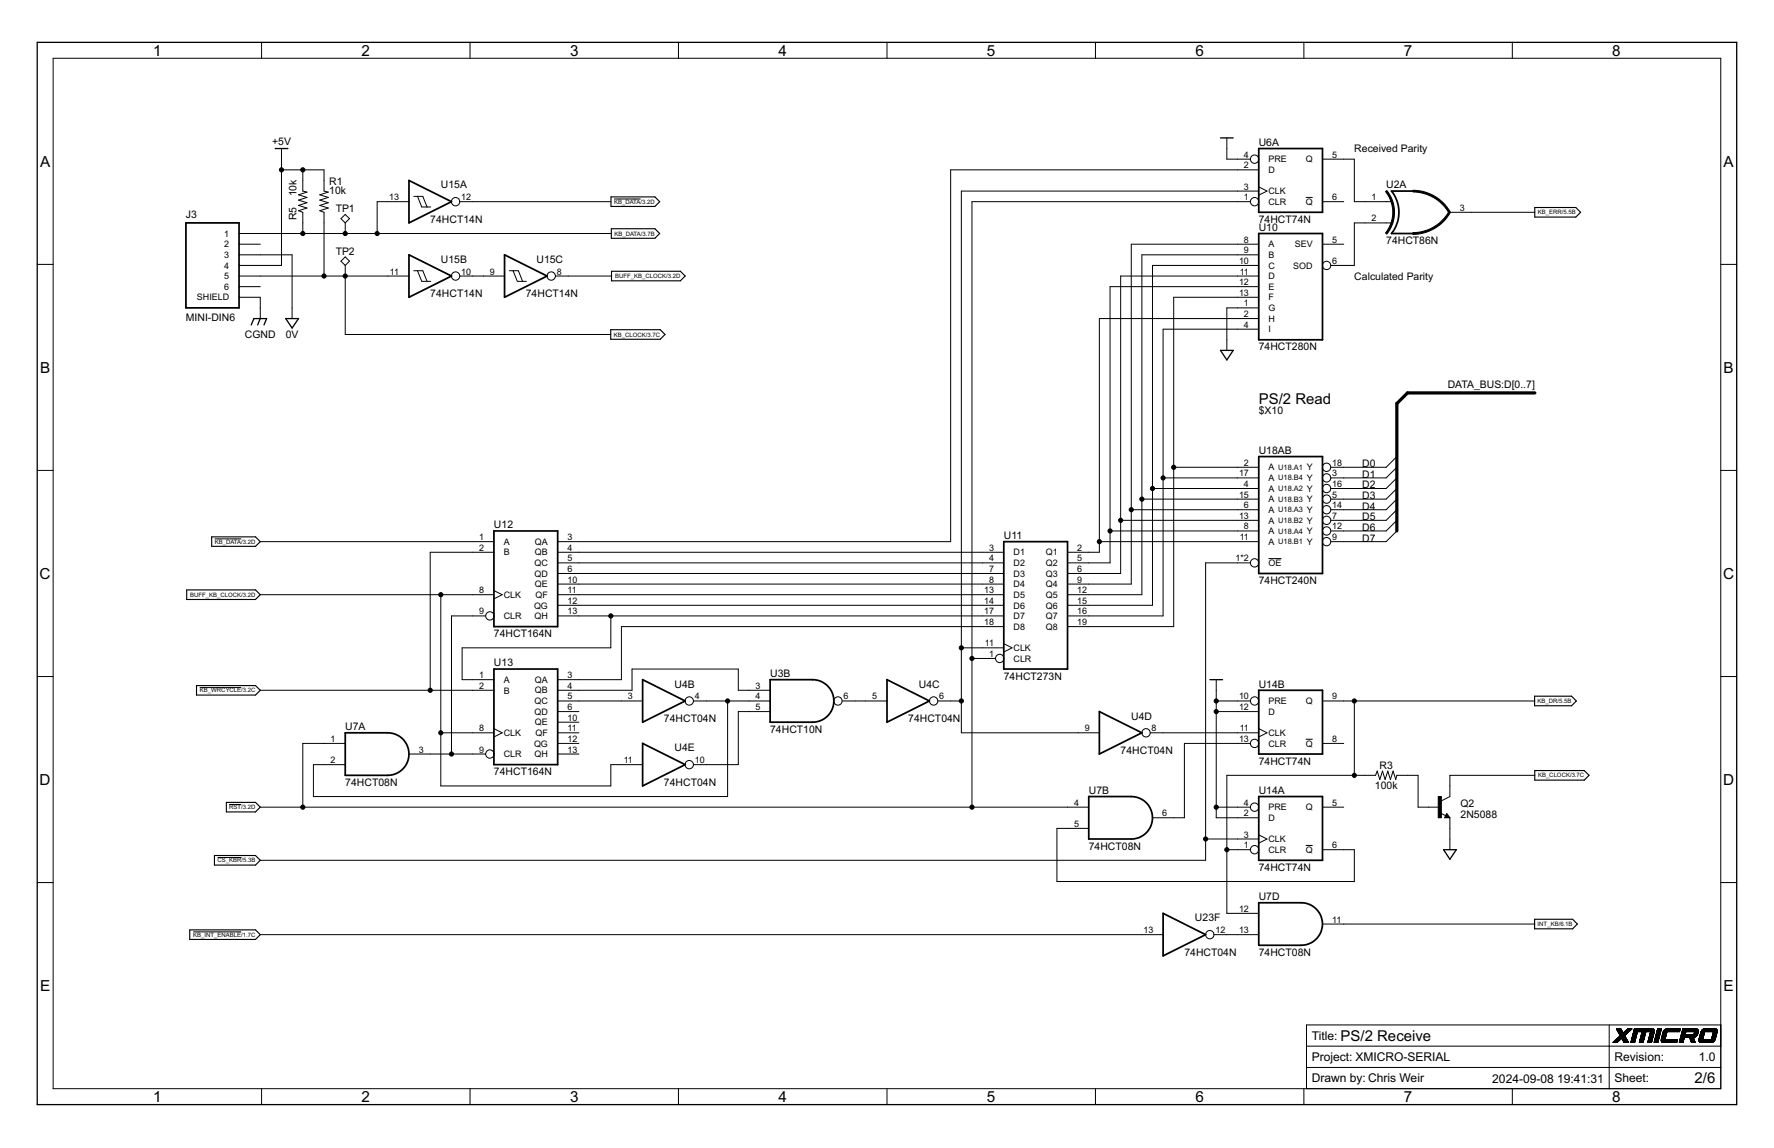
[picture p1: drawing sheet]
<svg xmlns="http://www.w3.org/2000/svg" width="432mm" height="279mm" viewBox="0 0 432 279" stroke-linecap="round" stroke-linejoin="round" font-family="sans-serif">
<g fill="none" stroke="#000" stroke-width=".24">
<path d="M12.9 14.2h405.9v250.8h-405.9zM63.7 10.3v3.9M114.4 10.3v3.9M165.1 10.3v3.9M215.9 10.3v3.9M266.6 10.3v3.9M317.4 10.3v3.9M368.1 10.3v3.9M68.5 36.2v28.4h-10.3M298.6 33.6v5.1h5.8M321.9 38.7h7.7v10.4h9.1M58.2 59.4h5.2"/>
<path d="M58.2 56.8h90.5M68.5 41.3h10.4v5.2l1 .3-2.1 .6 2.1 .6-2.1 .7 2.1 .6-2.1 .7 2.1 .6-2.1 .7 1.1 .4v15.5M73.7 41.3v5.2l1 .3-2 .6 2 .6-2 .7 2 .6-2 .7 2 .6-2 .7 1 .4v5.1M83 53.2l1-1 1.1 1-1.1 1.1zM84 54.3v2.5M99.5 49.1h-7.7v7.7M100.7 47.8h2.2l1 2.6M101.6 47.8l1.1 2.6h2.1M111.9 49.1h36.8M149.5 48.4h6.4M304.4 49.1h-67.8v147.3M306.4 41.3h-75v90.5h-95.7"/>
<path d="M306.4 45.5l2 1-2 1M306.4 46.5h-72.4v131.9h33.6M306.4 59.4h-31v82.8h-15.6M317.8 48h1.7M321.9 49.1h5.2M321.9 59.4h5.2M338.7 54.3h-9.1v10.3h-5.7M352.9 51.7h20.7M9.1 64.3h3.8M58.2 62h12.9v15.5M58.2 67.2h41.3M58.2 69.8h5.2"/>
<path d="M58.2 72.3h5.2v5.2M83 63.6l1-1.1 1.1 1.1-1.1 1zM84 64.6v16.8h64.7M100.7 65.9h2.2l1 2.6M101.6 65.9l1.1 2.6h2.1M111.9 67.2h10.9M124 65.9h2.2l1 2.6M124.9 65.9l1 2.6h2.2M135.2 67.2h13.5M306.4 77.5h-38.8v56.9h-7.8M306.4 69.8h-36.2v67.2h-10.4M306.4 67.2h-33.6v72.4h-13"/>
<path d="M306.4 62h-28.5v82.7h-18.1M306.4 64.6h-25.9v82.7h-20.7M306.4 72.3h-20.7v80.2h-25.9M306.4 74.9h-7.8v10.4M418.8 64.3h3.9M306.4 80.1h-23.3v69.8h-23.3M9.1 114.5h3.8M280.5 118.9h25.9M283.1 116.3h23.3M285.7 113.7h20.7M340 111.1l-2.6 2.6h-13.5M340 116.3l-2.6 2.6h-13.5"/>
<path d="M340 118.9l-2.6 2.6h-13.5M340 113.7l-2.6 2.6h-13.5M418.8 114.5h3.9M52.3 131.1h6.4M63.4 131.8h56.8M120.2 134.4h-15.5v33.6M135.7 134.4h108.6M135.7 137h108.6M135.7 139.6h108.6M267.6 131.8h38.8M270.2 129.2h36.2M272.8 126.6h33.6"/>
<path d="M275.4 124.1h31M277.9 121.5h28.5M304.4 137h-10.9v72.4h-230.1M308.8 136h3.1M340 129.2l-2.6 2.6h-13.5M340 121.5l-2.6 2.6h-13.5M340 126.6l-2.6 2.6h-13.5M340 124.1l-2.6 2.5h-13.5M63.4 144.7h56.8M107.3 144.7v46.6h41.4v-5.2h7.7M118.2 149.9h-8.3v33.6M120.2 143.7l2 1-2 1.1"/>
<path d="M135.7 144.7h108.6M135.7 149.9h108.6M135.7 142.2h108.6M135.7 147.3h108.6M148.7 149.9v7.8h-36.2v7.7h7.7M234 157.7h10.3M244.3 152.5h-93v12.9h-15.6M244.3 156.7l2 1-2 1M9.1 164.7h3.8M48.6 167.3h10.1M63.4 168h56.8M107.3 178.4h12.9"/>
<path d="M120.2 177.3l2 1.1-2 1M135.7 173.2h5.2M135.7 178.4h5.2M135.7 170.6h20.7M135.7 168h18.1v-5.2h25.9v5.2h7.8M135.7 175.8h5.2M168.8 170.6h18.7M177.1 170.6v23.3h-100.8v-7.8h7.7M187.5 173.2h-7.8v12.9h-10.9M205 170.6h10.9M228.2 170.6h5.8M236.6 160.3h5.7"/>
<path d="M280 178.4h26.4M296 173.2h10.4M296 170.6h8.4M296 165.4v33.6h10.4M306.4 177.3l2 1.1-2 1M317.8 179.9h1.7M321.9 170.6h51.7M329.6 170.6v18.1M418.8 164.7h3.9M55.8 195.8h2.9M63.4 196.4h201.6M84 180.9h-10.3v15.5"/>
<path d="M99.5 183.5h18.7M135.7 180.9h5.2M135.7 183.5h5.2M296 196.4h8.4M304.4 180.9h-16.1v18.1h-7.8M321.9 180.9h5.2M321.9 196.4h5.2M350.3 196.4h-5.1v-7.7h-5.2l-.3 1-.6-2-.7 2-.6-2-.7 2-.6-2-.6 2-.7-2-.4 1h-36.2v33.6h7.8M350.6 197.9l1.3 .6M352.1 198l.8 1h-1.3zM352.9 199v7.8M373.6 188.7h-20.7v5.2l-2 1"/>
<path d="M9.1 214.8h3.8M53 208.7h5.8M265 201.6h-7.7v12.9h72.3v-7.7h-7.7M293.5 204.2h12.9M298.6 206.8h5.8M306.4 203.2l2 1-2 1M317.8 205.8h1.7M418.8 214.8h3.9M47 226.8h11.7M63.4 227.5h219.7M295.5 227.5h10.9M321.9 224.9h51.7"/>
<path d="M318 254.6h100.8M318 259.8h100.8M391.7 249.4v15.6M393.5 250.4l1 .1M393.5 250.5h1.1M393.6 250.6h1M393.6 250.6l1.1 .1M393.6 250.7h1.1M393.6 250.7l1.1 .1M393.7 252.7h2.1M393.7 250.8h1.1M393.7 253.6h-1"/>
<path d="M393.7 250.9h1.1M393.7 250.9l1.1 .1M393.8 253.6h-1.1M393.8 251h1.1M393.8 252.6h1.9M393.8 251.1h1.1M393.8 253.5h-1M393.9 252.6h1.8M393.9 251.1h1M393.9 251.2h1M393.9 253.4l-1 .1M393.9 251.2l1.1 .1"/>
<path d="M393.9 252.5h1.8M394 251.3h1M394 253.4h-1.1M394 251.4h1.1M394 252.4h1.6M394 251.4h2.1M394 253.3h-1M394.1 251.5h1.9M394.1 252.4h1.5M394.1 253.2l-1 .1M394.1 252.3h1.5M394.2 253.2h-1.1"/>
<path d="M394.2 251.7h1.6M394.2 252.2h1.3M394.2 251.8h1.5M394.3 253.1l-1.1 .1M394.3 253.1h-1M394.3 252.2h1.2M394.3 251.9h1.3M394.3 252h1.2M394.4 253h-1.1M394.4 252.1h1.1M394.4 252.1l-1.8 1.6h1.1M394.4 252.9l-1 .1"/>
<path d="M394.5 252.9h-1M394.6 252.8l-1 .1M394.6 252.8h-1M394.8 252.8h1M394.8 252.8l1.1 .1M394.9 252.9h1M394.9 252.9l1.1 .1M394.9 253h1.1M395 253.1h1M395 253.2h1.1M395.1 253.2l1 .1M395.1 253.3h1.1"/>
<path d="M395.1 253.4h1.1M395.2 253.4l1 .1M395.2 253.5h1.1M395.2 253.6h1.1M395.4 252.1l1 1.6h-1.1l-.6-1-1.1 1M395.4 252.1l1.8-1.7h-1l-1.1 1.1-.6-1.1h-1.1l1 1.7M395.4 252l-1 .1M395.6 251.8l-1.3 .1M395.9 251.7h-1.7M395.9 251.6h-1.8M396 251.5l-1.9 .1M396.2 251.4h-1.1"/>
<path d="M396.2 251.3h-1M396.3 251.2l-1 .1M396.4 251.2h-1.1M396.4 251.1h-1M396.5 251.1h-1M396.6 251h-1.1M396.6 250.9l-1 .1M396.7 250.9h-1M396.8 250.8h-1.1M396.9 250.7l-1.1 .1M396.9 250.7h-1M397 250.6l-1.1 .1"/>
<path d="M397 253.6h.9M397 250.6h-1M397 253.4h1M397.1 253.3h.9M397.1 253.2h.9M397.1 250.5h-1.1M397.1 253.1h.9M397.2 252.9h.9M397.2 250.4l-1.1 .1M397.2 252.8h.9M397.3 252.6h.9M397.3 252.4h.9"/>
<path d="M397.3 252.3h.9M397.4 252.2h.9M397.4 252.1h.9M397.4 251.9h.9M397.4 251.8h1M397.5 251.7h.9M397.5 251.6h.9M397.5 251.5h.9M397.6 251.4h.9M397.6 251.2h.9M397.6 251.1h.9M397.7 251h5"/>
<path d="M397.7 250.9h5M397.7 250.8h5M397.7 250.7h4.9M397.8 250.6h4.8M397.8 250.5h4.7M397.8 250.4l4.7 .1M397.9 253.6h-.9M397.9 253.5h-.9M398 253.4l-1 .1M398 253.2h-.9M398 253.1l-.9 .1M398.1 253h-.9"/>
<path d="M398.1 252.9l-.9 .1M398.1 252.8h-.9M398.1 252.7h-.9M398.2 252.6l-1 .1M398.2 252.5l-.9 .1M398.2 252.5h-.9M398.3 252.3h-1M398.3 252.2h-1M398.3 252l-.9 .1M398.3 252h-.9M398.4 251.8h-.9M398.4 251.7l-.9 .1"/>
<path d="M398.4 251.5l-.9 .1M398.5 251.3h-.9M398.5 251.2l-.9 .1M398.5 251.1l-.6 2.6M399.1 253.6h.9M399.1 253.5h.9M399.1 253.3h.9M399.2 253.1h.9M399.2 253h.9M399.2 252.9h1M399.3 252.8h.9M399.3 252.6h.9"/>
<path d="M399.4 252.4h.9M399.4 252.3h.9M399.5 252.1h.8M399.5 251.9h.9M399.5 251.8h.9M399.6 251.6h.9M399.6 251.4h.9M399.7 251.1l-.7 2.6h.9l.7-2.6M399.7 251.1h.9M400 253.6h-.9M400 253.4l-.9 .1M400 253.4h-.9"/>
<path d="M400.1 253.2h-.9M400.1 253.1h-.9M400.1 252.9l-.9 .1M400.2 252.9h-1M400.2 252.7h-.9M400.2 252.6h-.9M400.2 252.5l-.9 .1M400.3 252.5h-.9M400.3 252.4h-.9M400.3 252.2h-.9M400.3 252.1l-.9 .1M400.4 252.1h-.9"/>
<path d="M400.4 252h-.9M400.5 251.7l-1 .1M400.5 251.7h-.9M400.5 251.6h-.9M400.5 251.5h-.9M400.6 251.3h-1M400.6 251.2l-.9 .1M400.6 251.2h-.9M401.1 253.6h.9M401.2 253.4h.9M401.2 253.3h.9M401.2 253.1h.9"/>
<path d="M401.3 253.1h.8M401.3 252.9h.9M401.3 252.8h.9M401.4 252.6h.9M401.4 252.4h.9M401.4 252.3h.9M401.5 252.1h.9M401.5 252h.9M401.6 251.9h.8M401.6 251.8h.9M401.6 251.7h.9M401.6 251.6h.9"/>
<path d="M401.7 251.5h.8M401.7 251.4h.9M401.7 251.2h.9M401.8 251.1l-.7 2.6h.9l.6-2.5M401.8 251.1h.8M402 253.6h-.9M402 253.5h-.9M402.1 253.4h-.9M402.1 253.2l-.9 .1M402.1 253.2h-.9M402.2 253h-.9M402.2 252.9l-.9 .1"/>
<path d="M402.2 252.8h-.9M402.3 252.7h-1M402.3 250.4h.1M402.3 252.5h-.9M402.4 252.3h-1M402.4 250.4h-4.6l-.8 3.3h.9M402.4 252.2h-.9M402.4 250.4l.1 .1M402.4 252l-.9 .1M402.5 250.5h.1M402.5 251.8h-.9M402.5 251.7h-.9"/>
<path d="M402.5 250.5l.1 .1M402.5 251.5l-.9 .1M402.6 251.4h-.9M402.6 250.6v.1M402.6 251.3h-.9M402.6 251.2h-.9M402.6 250.7l.1 .1M402.7 253.6h.8M402.7 253.6h.9M402.7 251.1h-5.1M402.7 250.8v.2M402.7 251l-.1 .2"/>
<path d="M402.7 253.4h.9M402.8 253.1h.9M402.8 252.9h.9M402.9 252.7h.9M402.9 252.6h.9M402.9 252.5h.9M402.9 252.4h1M403 252.2h.9M403.1 252h.8M403.1 252h.9M403.1 251.9h.9M403.1 251.7h.9"/>
<path d="M403.1 251.7h1M403.2 251.5h.9M403.3 251.2h.9M403.3 251.1h.9M403.3 251h.9M403.4 250.8h.9M403.4 250.7h.9M403.4 250.6h.9M403.4 250.5h.9M403.5 253.7h-.9l.9-3.3h.9l-.9 3.3M403.6 253.5h-.9M403.6 253.3h-.9"/>
<path d="M403.7 253.2h-.9M403.7 253h-.9M403.8 252.8l-1 .1M403.8 252.8h-.9M403.8 252.5h-.9M403.9 252.3l-.9 .1M403.9 252.3h-.9M403.9 252.1h-.9M404 251.9h-.9M404 251.8h-.9M404.1 251.6h-.9M404.1 251.4l-.9 .1"/>
<path d="M404.1 251.4h-.9M404.2 251.3h-1M404.2 251.1h-.9M404.2 251h-.9M404.3 250.9h-.9M404.3 250.6l-.9 .1M404.3 253.2h3.9M404.3 253.1h4M404.3 253.3l.1 .2M404.3 253.2v.1M404.4 253h3.9l-.2 .7h-3.5M404.4 253.4h3.8"/>
<path d="M404.4 250.5h-.9M404.4 252.9l-.1 .3M404.4 252.8h.9M404.4 253.5h3.8M404.4 252.7h.9M404.4 253.5l.2 .2M404.5 252.6h.9M404.5 253.6h3.7M404.5 252.5h.9M404.5 252.3h.9M404.6 252.1h.9M404.6 253.7h.1"/>
<path d="M404.6 251.9h1M404.7 251.8h.9M404.7 251.6h.9M404.7 251.4h1M404.8 251.4h.9M404.8 251.2l-.4 1.7M404.8 251.1h.9M404.9 251.1l-.1 .1M404.9 251h3.9M404.9 250.9v.2M405 250.8h3.9M405 250.8l-.1 .1"/>
<path d="M405.2 250.7h3.7M405.2 250.6l-.2 .2M405.2 250.6h3.7M405.3 253h-.9M405.3 252.9h-.9M405.3 252.8l-.9 .1M405.4 252.6l-.9 .1M405.4 252.5h-.9M405.4 252.4h-.9M405.5 252.2h-.9M405.5 252.1l-.9 .1M405.5 250.4h3.5l-.2 .7h-3.9"/>
<path d="M405.5 252l-.9 .1M405.5 252h-.9M405.6 251.9h-1M405.6 250.4l-.4 .2M405.6 251.7l-.9 .1M405.6 251.7h-.9M405.6 251.5l-.9 .1M405.7 251.5h-1M405.7 251.3h-.9M405.7 251.2l-.9 .1M405.7 251.2h-.9M405.7 251.1l-.4 1.9"/>
<path d="M408.2 253.3h-3.8M408.2 253.2l-3.9 .1M408.3 253.1h-3.9M408.8 253.6h.9M408.8 253.5h.9M408.9 250.9h-4M408.9 253.2h.9M408.9 250.8h-3.9M408.9 250.7h-3.8M408.9 253h.9M408.9 253h1M408.9 250.5h-3.6"/>
<path d="M409 250.4l-3.6 .1M409 252.8h.9M409 252.7h.9M409.1 252.5h.9M409.3 251.8h3.9M409.3 251.6h.9M409.3 251.4h1M409.4 251.4h.9M409.4 251.2h.9M409.4 251.1h.9M409.4 251.1h4M409.5 250.8h3.9"/>
<path d="M409.5 250.7l3.9 .1M409.5 250.7h3.8M409.6 250.6l3.7 .1M409.6 250.6h3.7M409.6 250.5h3.6M409.6 250.5h3.5M409.6 250.4l-.9 3.3h1l.3-1.2M409.6 250.4h3.4M409.6 250.4l.7 .7-.1 .7M409.7 253.6h-.9M409.7 253.4h-.9M409.8 253.3h-.9"/>
<path d="M409.8 253.1l-.9 .1M409.8 253.1h-.9M409.9 252.9h-.9M409.9 252.8h-.9M409.9 252.6l-.9 .1M410 252.6h-1M410.2 251.7l-.9 .1M410.2 251.7h-.9M410.2 251.5l-.9 .1M410.3 251.5h-1M410.3 251.3h-.9M410.3 251.2h-.9"/>
<path d="M411.3 252.5l.9 .1M411.3 252.6h.9M411.4 252.7h.8M411.4 252.8h.9M411.4 252.8l.9 .1M411.4 252.9h.9M411.4 252.9l.9 .1M411.5 253h.9M411.5 253.1h.9M411.5 253.1l.9 .1M411.5 253.2h.9M411.5 253.2l1 .1"/>
<path d="M411.6 253.3h.9M411.6 253.4h.9M411.6 253.5h.9M411.6 253.6h1M411.7 253.6h.9M412.3 251.7h.9M412.3 251.6h.9M412.4 252.5h-3.3M412.4 251.4h.9M412.4 251.3h.9M412.5 251.1h.9M412.5 251.1l-.2 .7"/>
<path d="M412.6 252.4h-3.5M412.7 252.3l-.5 .2 .4 1.2h-.9l-.4-1.2M412.7 252.3l-3.6 .1M412.8 252.3h-3.7M412.9 252.2h-3.7M412.9 252.1l-3.7 .1M412.9 252.1h-3.7M412.9 250.4l.2 .1M413 252l-3.8 .1M413 252l-.3 .3M413 252h-3.8M413.1 251.9h-3.9"/>
<path d="M413.1 250.5l.3 .3M413.2 251.8l-.2 .2M413.2 251.7l-.9 .1M413.2 251.7v.1M413.2 251.6v.1M413.3 251.5l-.9 .1M413.3 251.5h-.9M413.3 251.2l-.9 .1M413.4 251.2h-.9M413.4 250.8v.1M413.4 251h-4M413.4 250.9l-3.9 .1"/>
<path d="M413.4 250.9h-3.9M413.4 250.9v.1M413.4 251l-.2 .6M413.5 253.3h3.8M413.5 253.1h3.9M413.5 253h3.9M413.5 253v.2M413.5 253.2l.1 .1M413.6 253.4h3.6M413.6 252.9l-.1 .1M413.6 253.3v.1M413.6 252.8h.9"/>
<path d="M413.6 253.4l.1 .2M413.6 253.5h3.5M413.6 253.6h3.4M413.6 252.6h.9M413.7 253.6l.1 .1M413.7 253.6h3.3M413.7 252.3h.9M413.8 253.7h3.1M413.8 252.1h.9M413.9 251.8h.8M413.9 251.8h.9M413.9 251.6h.9"/>
<path d="M413.9 251.5h.9M414 251.3h.9M414 251.2h.9M414 251.2l-.4 1.7M414 251.1h.9M414.1 250.9h3.9M414.2 250.9l-.2 .3M414.2 250.8h3.8M414.3 250.7h3.6M414.4 250.6h3.5M414.4 252.9l-.9 .1M414.5 252.9h-.9"/>
<path d="M414.5 250.5h3.4M414.5 250.5l-.3 .4M414.5 252.7h-.9M414.5 252.6h-.9M414.5 250.5h3.3M414.6 252.5h-.9M414.6 252.4h-.9M414.6 250.5h-.1M414.6 252.2h-.9M414.7 252.2h-1M414.7 252h-.9M414.7 250.4h3"/>
<path d="M414.7 251.9h-.9M414.7 250.4l-.1 .1M414.7 251.8l-.9 .1M414.8 251.7h-.9M414.8 251.5h-.9M414.8 251.4l-.9 .1M414.9 251.4h-.9M414.9 250.4h-.2M414.9 251.2h-.9M415 250.4l-.6 2.6M416.6 252.9h.9M416.6 252.8h.9"/>
<path d="M416.7 252.6h.9M416.7 252.5h.9M416.8 252.3h.8M416.8 252.3h.9M416.8 252.1h.9M416.8 253.7h-.1M416.9 251.8h.9M416.9 251.6h.9M417 251.4h.9M417 253.6l-.2 .1M417 251.3h.9M417.1 251.1h.9"/>
<path d="M417.1 251.1l-.5 1.9M417.1 253.5l-.1 .1M417.2 253.4l-.1 .1M417.3 253.2l-3.8 .1M417.4 253.2h-3.9M417.4 253.1l-3.9 .1M417.4 253.1l-.2 .3M417.5 252.9l-.9 .1M417.5 252.9l-.1 .2M417.5 252.9h-.9M417.5 250.4h.2M417.6 252.7h-1"/>
<path d="M417.6 252.6h-.9M417.6 252.5h-.9M417.6 252.4h-.9M417.7 252.2h-.9M417.7 252.1l-.9 .1M417.7 250.4l.2 .2M417.7 252h-.9M417.8 251.9h-.9M417.8 251.7l-.9 .1M417.8 251.7h-.9M417.9 251.5l-1 .1M417.9 251.5h-.9"/>
<path d="M417.9 250.6v.1M417.9 251.4h-.9M417.9 250.7l.1 .1M417.9 251.2l-.9 .1M417.9 250.7h-3.6M418 251.2h-1M418 251.1h-4M418 251h-3.9M418 250.9l-3.9 .1M418 250.8h-3.8M418 251.1l-.5 1.8M418 250.8v.3"/>
<path d="M418.8 249.4h-100.8v15.6M63.7 265v3.8M114.4 265v3.8M165.1 265v3.8M215.9 265v3.8M266.6 265v3.8M317.4 265v3.8M368.1 265v3.8"/>
<circle cx="305.4" cy="38.7" r="1.02"/>
<circle cx="110.9" cy="49.1" r="1.02"/>
<circle cx="305.4" cy="49.1" r="1.02"/>
<circle cx="110.9" cy="67.2" r="1.02"/>
<circle cx="134.2" cy="67.2" r="1.02"/>
<circle cx="322.9" cy="64.6" r="1.02"/>
<circle cx="322.9" cy="116.3" r="1.02"/>
<circle cx="322.9" cy="118.9" r="1.02"/>
<circle cx="322.9" cy="113.7" r="1.02"/>
<circle cx="305.4" cy="137" r="1.02"/>
<circle cx="322.9" cy="126.6" r="1.02"/>
<circle cx="322.9" cy="124.1" r="1.02"/>
<circle cx="322.9" cy="129.2" r="1.02"/>
<circle cx="322.9" cy="131.8" r="1.02"/>
<circle cx="322.9" cy="121.5" r="1.02"/>
<circle cx="119.2" cy="149.9" r="1.02"/>
<circle cx="167.8" cy="170.6" r="1.02"/>
<circle cx="204" cy="170.6" r="1.02"/>
<circle cx="227.2" cy="170.6" r="1.02"/>
<circle cx="243.3" cy="160.3" r="1.02"/>
<circle cx="279" cy="178.4" r="1.02"/>
<circle cx="305.4" cy="170.6" r="1.02"/>
<circle cx="119.2" cy="183.5" r="1.02"/>
<circle cx="167.8" cy="186.1" r="1.02"/>
<circle cx="305.4" cy="196.4" r="1.02"/>
<circle cx="305.4" cy="180.9" r="1.02"/>
<circle cx="305.4" cy="206.8" r="1.02"/>
<circle cx="294.5" cy="227.5" r="1.02"/>
</g>
<g fill="none" stroke="#000" stroke-width=".28">
<path d="M148.7 47.9h10.7l1.2 1.2-1.2 1.1h-10.7zM148.8 55.7h10.6l1.2 1.1-1.2 1.2h-10.6zM373.6 50.5h10l1.1 1.2-1.1 1.1h-10zM148.8 66h16.8l1.2 1.2-1.2 1.1h-16.8zM148.7 80.2h12l1.2 1.2-1.2 1.2h-12zM51.5 130.7h10.7l1.2 1.1-1.2 1.2h-10.7zM45.4 143.6h16.8l1.2 1.1-1.2 1.2h-16.8zM47.8 166.9h14.4l1.2 1.1-1.2 1.2h-14.4zM373.5 169.4h9l1.2 1.2-1.2 1.2h-9zM55.1 195.3h7.1l1.2 1.1-1.2 1.2h-7.1zM352.1 198.5l.2 .3h-.4l.2-.5 .6 .6h-.8M373.6 187.5h12l1.2 1.2-1.2 1.2h-12z"/>
<path d="M52.2 208.2h10l1.2 1.2-1.2 1.1h-10zM46.2 226.3h16l1.2 1.2-1.2 1.1h-16zM373.5 223.7h9.3l1.1 1.2-1.1 1.2h-9.3z"/>
</g>
<g fill="none" stroke="#000" stroke-width=".42">
<path d="M306.4 36.2h15.5v15.5h-15.5zM45.3 54.3h12.9v20.6h-12.9zM99.5 43.9l10.4 5.2-10.4 5.2zM306.4 56.8h15.5v25.9h-15.5zM343.9 46.5h-5.2a8.2 8.2 0 0 1 0 10.3h5.2M99.5 62l10.4 5.2-10.4 5.1zM122.8 62l10.4 5.2-10.4 5.1zM306.4 111.1h15.5v28.5h-15.5zM120.2 129.2h15.5v23.3h-15.5zM244.3 131.8h15.5v31h-15.5zM84 178.4h10.4a5.2 5.2 0 0 1 5.1 5.1 5.2 5.2 0 0 1-5.1 5.2h-10.4zM120.2 162.8h15.5v23.3h-15.5z"/>
<path d="M156.4 165.4l10.4 5.2-10.4 5.2zM187.5 165.4h10.3a5.2 5.2 0 0 1 5.2 5.2 5.2 5.2 0 0 1-5.2 5.2h-10.3zM215.9 165.4l10.3 5.2-10.3 5.2zM267.6 173.2l10.3 5.2-10.3 5.1zM306.4 168h15.5v15.5h-15.5zM156.4 180.9l10.4 5.2-10.4 5.2zM265 193.9h10.4a5.2 5.2 0 0 1 5.1 5.1 5.2 5.2 0 0 1-5.1 5.2h-10.4zM306.4 193.9h15.5v15.5h-15.5zM306.4 219.7h10.3a5.2 5.2 0 0 1 5.2 5.2 5.2 5.2 0 0 1-5.2 5.2h-10.3zM283.1 222.3l10.4 5.2-10.4 5.1z"/>
</g>
<path d="M9.1 10.3h413.6v258.5h-413.6zM67 36.2h3.1M297.1 33.6h3.1M61.2 79.1l.6-1.6h3.1l-.6 1.6M63.4 77.5l-.7 1.6M69.6 77.5h3.1l-1.6 2.3zM297.1 85.3h3.1l-1.6 2.3zM294.5 165.4h3.1M351.4 206.8h3.1l-1.6 2.3z" fill="none" stroke="#000" stroke-width=".32"/>
<path d="M350.1 193.9h.7v5.1h-.7z" fill="#000" stroke="#000" stroke-width=".24"/>
<g fill="#000" stroke="#000" stroke-width=".24">
<path d="M337.2 46.6l.4-.2a8.4 8.4 0 0 1 0 10.6l-.4-.3a8.1 8.1 0 0 0 0-10.1z" fill-rule="evenodd"/>
<path d="M343.9 56.6a10.2 10.2 0 0 0 8.8-5.1l.3 .2a10.5 10.5 0 0 1-9.1 5.3z" fill-rule="evenodd"/>
<path d="M343.9 46.3a10.4 10.4 0 0 1 9.1 5.3l-.3 .2a10.2 10.2 0 0 0-8.8-5.1z" fill-rule="evenodd"/>
<circle cx="68.5" cy="41.3" r=".51"/>
<circle cx="73.7" cy="56.8" r=".51"/>
<circle cx="73.7" cy="41.3" r=".51"/>
<circle cx="84" cy="56.8" r=".51"/>
<circle cx="91.8" cy="56.8" r=".51"/>
<circle cx="78.9" cy="67.2" r=".51"/>
<circle cx="84" cy="67.2" r=".51"/>
<circle cx="280.5" cy="118.9" r=".51"/>
<circle cx="283.1" cy="116.3" r=".51"/>
<circle cx="285.7" cy="113.7" r=".51"/>
<circle cx="267.6" cy="131.8" r=".51"/>
<circle cx="270.2" cy="129.2" r=".51"/>
<circle cx="272.8" cy="126.6" r=".51"/>
<circle cx="275.4" cy="124.1" r=".51"/>
<circle cx="277.9" cy="121.5" r=".51"/>
<circle cx="107.3" cy="144.7" r=".51"/>
<circle cx="148.7" cy="149.9" r=".51"/>
<circle cx="234" cy="157.7" r=".51"/>
<circle cx="104.7" cy="168" r=".51"/>
<circle cx="107.3" cy="178.4" r=".51"/>
<circle cx="177.1" cy="170.6" r=".51"/>
<circle cx="234" cy="170.6" r=".51"/>
<circle cx="236.6" cy="160.3" r=".51"/>
<circle cx="296" cy="170.6" r=".51"/>
<circle cx="296" cy="173.2" r=".51"/>
<circle cx="329.6" cy="170.6" r=".51"/>
<circle cx="73.7" cy="196.4" r=".51"/>
<circle cx="109.9" cy="183.5" r=".51"/>
<circle cx="236.6" cy="196.4" r=".51"/>
<circle cx="296" cy="196.4" r=".51"/>
<circle cx="329.6" cy="188.7" r=".51"/>
<circle cx="293.5" cy="204.2" r=".51"/>
<circle cx="298.6" cy="206.8" r=".51"/>
</g>
<path d="M373.6 95.6h-31l-2.6 2.6v31" fill="none" stroke="#000" stroke-width=".78"/>
<g font-size="4.1">
<text x="37.3" y="13.6">1</text>
<text x="88" y="13.6">2</text>
<text x="138.7" y="13.6">3</text>
<text x="189.5" y="13.6">4</text>
<text x="240.2" y="13.6">5</text>
<text x="291" y="13.6">6</text>
<text x="341.7" y="13.6">7</text>
<text x="392.4" y="13.6">8</text>
<text x="9.7" y="40.6">A</text>
<text x="419.5" y="40.6">A</text>
<text x="9.7" y="90.7">B</text>
<text x="419.5" y="90.7">B</text>
<text x="306.4" y="98.2">PS/2 Read</text>
<text x="9.6" y="140.9">C</text>
<text x="419.4" y="140.9">C</text>
<text x="9.6" y="191.1">D</text>
<text x="419.4" y="191.1">D</text>
<text x="9.7" y="241.2">E</text>
<text x="419.5" y="241.2">E</text>
<text x="326.3" y="253.3">PS/2 Receive</text>
<text x="412.5" y="263.7">2/6</text>
<text x="37.3" y="268.2">1</text>
<text x="88" y="268.2">2</text>
<text x="138.7" y="268.2">3</text>
<text x="189.5" y="268.2">4</text>
<text x="240.2" y="268.2">5</text>
<text x="291" y="268.2">6</text>
<text x="341.7" y="268.2">7</text>
<text x="392.4" y="268.2">8</text>
</g>
<g font-size="3.3">
<text x="319.3" y="253.1">Title:</text>
<text x="319.3" y="258.2">Project: XMICRO-SERIAL</text>
<text x="319.3" y="263.4">Drawn by: Chris Weir</text>
<text x="363.2" y="263.7">2024-09-08</text>
<text x="379" y="263.7">19:41:31</text>
<text x="393" y="258.2">Revision:</text>
<text x="393" y="263.4">Sheet:</text>
<text x="413.5" y="258.2">1.0</text>
</g>
<g font-size="2.8">
<text x="66.2" y="35.4">+5V</text>
<text x="306.4" y="35.5">U6A</text>
<text x="329.6" y="37">Received Parity</text>
<text x="72.1" y="47.8" transform="rotate(-90 72.1 47.8)">10k</text>
<text x="80.2" y="47.3">10k</text>
<text x="80.2" y="45">R1</text>
<text x="107.3" y="45.9">U15A</text>
<text x="337.4" y="45.9">U2A</text>
<text x="45.3" y="53">J3</text>
<text x="72.1" y="53.6" transform="rotate(-90 72.1 53.6)">R5</text>
<text x="81.7" y="51.7">TP1</text>
<text x="104.7" y="54.3">74HCT14N</text>
<text x="306.4" y="54.3">74HCT74N</text>
<text x="306.4" y="56.2">U10</text>
<text x="337.4" y="59.4">74HCT86N</text>
<text x="81.7" y="62">TP2</text>
<text x="107.3" y="64">U15B</text>
<text x="130.6" y="64">U15C</text>
<text x="329.6" y="68.1">Calculated Parity</text>
<text x="104.7" y="72.4">74HCT14N</text>
<text x="128" y="72.4">74HCT14N</text>
<text x="45.3" y="78">MINI-DIN6</text>
<text x="59.6" y="82.2">CGND</text>
<text x="69.5" y="82.2">0V</text>
<text x="306.4" y="85.3">74HCT280N</text>
<text x="352.4" y="94.3">DATA_BUS:D[0..7]</text>
<text x="306.4" y="100.8">$X10</text>
<text x="306.4" y="110.5">U18AB</text>
<text x="331.6" y="113.7">D0</text>
<text x="331.6" y="118.9">D2</text>
<text x="331.6" y="116.3">D1</text>
<text x="331.6" y="124.1">D4</text>
<text x="331.6" y="121.5">D3</text>
<text x="120.2" y="128.6">U12</text>
<text x="244.3" y="131.2">U11</text>
<text x="331.6" y="131.8">D7</text>
<text x="331.6" y="129.2">D6</text>
<text x="331.6" y="126.6">D5</text>
<text x="306.4" y="142.2">74HCT240N</text>
<text x="120.2" y="155.1">74HCT164N</text>
<text x="120.2" y="162.2">U13</text>
<text x="164.2" y="167.4">U4B</text>
<text x="187.5" y="164.8">U3B</text>
<text x="223.6" y="167.4">U4C</text>
<text x="244.3" y="165.4">74HCT273N</text>
<text x="306.4" y="167.4">U14B</text>
<text x="84" y="177.7">U7A</text>
<text x="161.6" y="175.8">74HCT04N</text>
<text x="187.5" y="178.4">74HCT10N</text>
<text x="221.1" y="175.8">74HCT04N</text>
<text x="275.4" y="175.1">U4D</text>
<text x="164.2" y="182.9">U4E</text>
<text x="272.8" y="183.5">74HCT04N</text>
<text x="84" y="191.3">74HCT08N</text>
<text x="120.2" y="188.7">74HCT164N</text>
<text x="161.6" y="191.3">74HCT04N</text>
<text x="306.4" y="186.1">74HCT74N</text>
<text x="335.8" y="187.1">R3</text>
<text x="265" y="193.2">U7B</text>
<text x="306.4" y="193.2">U14A</text>
<text x="334.7" y="192">100k</text>
<text x="355.5" y="196.4">Q2</text>
<text x="355.5" y="199">2N5088</text>
<text x="265" y="206.8">74HCT08N</text>
<text x="306.4" y="212">74HCT74N</text>
<text x="306.4" y="219.1">U7D</text>
<text x="290.9" y="224.2">U23F</text>
<text x="288.3" y="232.6">74HCT04N</text>
<text x="306.4" y="232.6">74HCT08N</text>
</g>
<g font-size="2.4">
<text x="302.8" y="41">2</text>
<text x="302.8" y="38.4">4</text>
<text x="308.8" y="39.5">PRE</text>
<text x="317.8" y="39.5">Q</text>
<text x="324.3" y="38.4">5</text>
<text x="302.8" y="46.1">3</text>
<text x="308.8" y="42.1">D</text>
<text x="308.8" y="47.3">CLK</text>
<text x="94.8" y="48.7">13</text>
<text x="112.3" y="48.7">12</text>
<text x="302.8" y="48.7">1</text>
<text x="308.8" y="49.9">CLR</text>
<text x="317.8" y="49.9">Q</text>
<text x="324.3" y="48.7">6</text>
<text x="333.8" y="48.7">1</text>
<text x="333.8" y="53.9">2</text>
<text x="355.3" y="51.3">3</text>
<text x="54.6" y="57.6">1</text>
<text x="302.8" y="59.1">8</text>
<text x="324.3" y="59.1">5</text>
<text x="54.6" y="60.2">2</text>
<text x="54.6" y="62.8">3</text>
<text x="54.6" y="65.4">4</text>
<text x="301.6" y="64.2">10</text>
<text x="302.8" y="61.6">9</text>
<text x="308.8" y="60.2">A</text>
<text x="308.8" y="62.8">B</text>
<text x="308.8" y="65.4">C</text>
<text x="314.8" y="65.4">SOD</text>
<text x="315.1" y="60.2">SEV</text>
<text x="324.3" y="64.2">6</text>
<text x="54.6" y="68">5</text>
<text x="54.6" y="70.5">6</text>
<text x="94.9" y="66.8">11</text>
<text x="112.3" y="66.8">10</text>
<text x="119.2" y="66.8">9</text>
<text x="135.5" y="66.8">8</text>
<text x="301.6" y="69.4">12</text>
<text x="301.6" y="72">13</text>
<text x="301.8" y="66.8">11</text>
<text x="308.8" y="68">D</text>
<text x="308.8" y="70.5">E</text>
<text x="47.9" y="73.1">SHIELD</text>
<text x="302.8" y="74.6">1</text>
<text x="302.8" y="77.2">2</text>
<text x="308.8" y="75.7">G</text>
<text x="308.8" y="73.1">F</text>
<text x="302.8" y="79.7">4</text>
<text x="308.8" y="78.3">H</text>
<text x="308.8" y="80.9">I</text>
<text x="302.8" y="113.4">2</text>
<text x="324.3" y="113.4">18</text>
<text x="301.6" y="115.9">17</text>
<text x="302.8" y="118.5">4</text>
<text x="308.8" y="114.5">A</text>
<text x="308.8" y="119.7">A</text>
<text x="308.8" y="117.1">A</text>
<text x="318.1" y="114.5">Y</text>
<text x="318.1" y="119.7">Y</text>
<text x="318.1" y="117.1">Y</text>
<text x="324.3" y="118.5">16</text>
<text x="324.3" y="115.9">3</text>
<text x="301.6" y="121.1">15</text>
<text x="302.8" y="123.7">6</text>
<text x="308.8" y="124.8">A</text>
<text x="308.8" y="122.2">A</text>
<text x="318.1" y="124.8">Y</text>
<text x="318.1" y="122.2">Y</text>
<text x="324.3" y="123.7">14</text>
<text x="324.3" y="121.1">5</text>
<text x="116.6" y="131.5">1</text>
<text x="138.1" y="131.5">3</text>
<text x="301.6" y="126.3">13</text>
<text x="301.8" y="131.5">11</text>
<text x="302.8" y="128.9">8</text>
<text x="308.8" y="130">A</text>
<text x="308.8" y="127.4">A</text>
<text x="318.1" y="130">Y</text>
<text x="318.1" y="127.4">Y</text>
<text x="324.3" y="128.9">12</text>
<text x="324.3" y="131.5">9</text>
<text x="324.3" y="126.3">7</text>
<text x="116.6" y="134">2</text>
<text x="122.6" y="132.6">A</text>
<text x="122.6" y="135.2">B</text>
<text x="130.1" y="137.8">QC</text>
<text x="130.2" y="132.6">QA</text>
<text x="130.2" y="135.2">QB</text>
<text x="138.1" y="134">4</text>
<text x="138.1" y="136.6">5</text>
<text x="240.7" y="134">3</text>
<text x="240.7" y="136.6">4</text>
<text x="246.7" y="135.2">D1</text>
<text x="246.7" y="137.8">D2</text>
<text x="254.6" y="135.2">Q1</text>
<text x="254.6" y="137.8">Q2</text>
<text x="262.2" y="134">2</text>
<text x="262.2" y="136.6">5</text>
<text x="300.7" y="136.6">1*2</text>
<text x="308.8" y="137.8">OE</text>
<text x="308.8" y="132.6">A</text>
<text x="318.1" y="132.6">Y</text>
<text x="130.1" y="140.3">QD</text>
<text x="130.2" y="142.9">QE</text>
<text x="138.1" y="139.2">6</text>
<text x="138.1" y="141.8">10</text>
<text x="240.7" y="139.2">7</text>
<text x="240.7" y="141.8">8</text>
<text x="246.7" y="140.3">D3</text>
<text x="246.7" y="142.9">D4</text>
<text x="254.6" y="140.3">Q3</text>
<text x="254.6" y="142.9">Q4</text>
<text x="262.2" y="139.2">6</text>
<text x="262.2" y="141.8">9</text>
<text x="116.6" y="144.4">8</text>
<text x="116.6" y="149.6">9</text>
<text x="122.6" y="145.5">CLK</text>
<text x="130" y="148.1">QG</text>
<text x="130.3" y="145.5">QF</text>
<text x="138.1" y="144.4">11</text>
<text x="138.1" y="147">12</text>
<text x="138.1" y="149.6">13</text>
<text x="239.5" y="144.4">13</text>
<text x="239.5" y="147">14</text>
<text x="239.5" y="149.6">17</text>
<text x="246.7" y="145.5">D5</text>
<text x="246.7" y="148.1">D6</text>
<text x="254.6" y="145.5">Q5</text>
<text x="254.6" y="148.1">Q6</text>
<text x="262.2" y="144.4">12</text>
<text x="262.2" y="147">15</text>
<text x="262.2" y="149.6">16</text>
<text x="122.6" y="150.7">CLR</text>
<text x="130.1" y="150.7">QH</text>
<text x="239.5" y="152.1">18</text>
<text x="246.7" y="150.7">D7</text>
<text x="246.7" y="153.3">D8</text>
<text x="254.6" y="150.7">Q7</text>
<text x="254.6" y="153.3">Q8</text>
<text x="262.2" y="152.1">19</text>
<text x="239.7" y="157.3">11</text>
<text x="240.7" y="159.9">1</text>
<text x="246.7" y="161">CLR</text>
<text x="246.7" y="158.4">CLK</text>
<text x="116.6" y="165.1">1</text>
<text x="116.6" y="167.6">2</text>
<text x="122.6" y="166.2">A</text>
<text x="130.2" y="166.2">QA</text>
<text x="138.1" y="165.1">3</text>
<text x="138.1" y="167.6">4</text>
<text x="183.9" y="167.6">3</text>
<text x="122.6" y="168.8">B</text>
<text x="130.1" y="171.4">QC</text>
<text x="130.1" y="174">QD</text>
<text x="130.2" y="168.8">QB</text>
<text x="138.1" y="170.2">5</text>
<text x="138.1" y="172.8">6</text>
<text x="152.8" y="170.2">3</text>
<text x="169.1" y="170.2">4</text>
<text x="183.9" y="170.2">4</text>
<text x="183.9" y="172.8">5</text>
<text x="205.3" y="170.2">6</text>
<text x="212.3" y="170.2">5</text>
<text x="228.6" y="170.2">6</text>
<text x="301.6" y="172.8">12</text>
<text x="301.6" y="170.2">10</text>
<text x="308.8" y="174">D</text>
<text x="308.8" y="171.4">PRE</text>
<text x="317.8" y="171.4">Q</text>
<text x="324.3" y="170.2">9</text>
<text x="116.6" y="178">8</text>
<text x="122.6" y="179.1">CLK</text>
<text x="130.2" y="176.5">QE</text>
<text x="130.3" y="179.1">QF</text>
<text x="138.1" y="175.4">10</text>
<text x="138.1" y="178">11</text>
<text x="264" y="178">9</text>
<text x="280.3" y="178">8</text>
<text x="301.8" y="178">11</text>
<text x="308.8" y="179.1">CLK</text>
<text x="80.5" y="180.6">1</text>
<text x="80.5" y="185.7">2</text>
<text x="101.9" y="183.2">3</text>
<text x="116.6" y="183.2">9</text>
<text x="122.6" y="184.3">CLR</text>
<text x="130" y="181.7">QG</text>
<text x="130.1" y="184.3">QH</text>
<text x="138.1" y="180.6">12</text>
<text x="138.1" y="183.2">13</text>
<text x="151.8" y="185.7">11</text>
<text x="169.1" y="185.7">10</text>
<text x="301.6" y="180.6">13</text>
<text x="308.8" y="181.7">CLR</text>
<text x="317.8" y="181.7">Q</text>
<text x="324.3" y="180.6">8</text>
<text x="261.4" y="196.1">4</text>
<text x="302.8" y="196.1">4</text>
<text x="308.8" y="197.2">PRE</text>
<text x="317.8" y="197.2">Q</text>
<text x="324.3" y="196.1">5</text>
<text x="261.4" y="201.3">5</text>
<text x="282.9" y="198.7">6</text>
<text x="302.8" y="198.7">2</text>
<text x="302.8" y="203.8">3</text>
<text x="308.8" y="199.8">D</text>
<text x="302.8" y="206.4">1</text>
<text x="308.8" y="207.6">CLR</text>
<text x="308.8" y="205">CLK</text>
<text x="317.8" y="207.6">Q</text>
<text x="324.3" y="206.4">6</text>
<text x="301.6" y="221.9">12</text>
<text x="278.3" y="227.1">13</text>
<text x="295.8" y="227.1">12</text>
<text x="301.6" y="227.1">13</text>
<text x="324.3" y="224.5">11</text>
</g>
<g font-size="2">
<text x="311.1" y="114.4">U18.A1</text>
<text x="311.1" y="119.5">U18.A2</text>
<text x="311.1" y="116.9">U18.B4</text>
<text x="311.1" y="124.7">U18.A3</text>
<text x="311.1" y="122.1">U18.B3</text>
<text x="311.1" y="129.9">U18.A4</text>
<text x="311.1" y="127.3">U18.B2</text>
<text x="311.1" y="132.5">U18.B1</text>
</g>
<g font-size="1.6">
<text x="149.5" y="49.6">KB_DATA/3.2D</text>
<text x="374.3" y="52.2">KB_ERR/5.5B</text>
<text x="149.6" y="57.4">KB_DATA/3.7B</text>
<text x="149.7" y="67.7">BUFF_KB_CLOCK/3.2D</text>
<text x="149.4" y="81.9">KB_CLOCK/3.7C</text>
<text x="52.3" y="132.3">KB_DATA/3.2D</text>
<text x="46.3" y="145.3">BUFF_KB_CLOCK/3.2D</text>
<text x="48.6" y="168.5">KB_WRCYCLE/3.2C</text>
<text x="374.3" y="171.1">KB_DR/5.5B</text>
<text x="374.4" y="189.2">KB_CLOCK/3.7C</text>
<text x="55.8" y="197">RST/3.2D</text>
<text x="53" y="209.9">CS_KBR/5.3B</text>
<text x="47" y="228">KB_INT_ENABLE/1.7C</text>
<text x="374.3" y="225.4">INT_KB/6.1B</text>
</g>
</svg>
